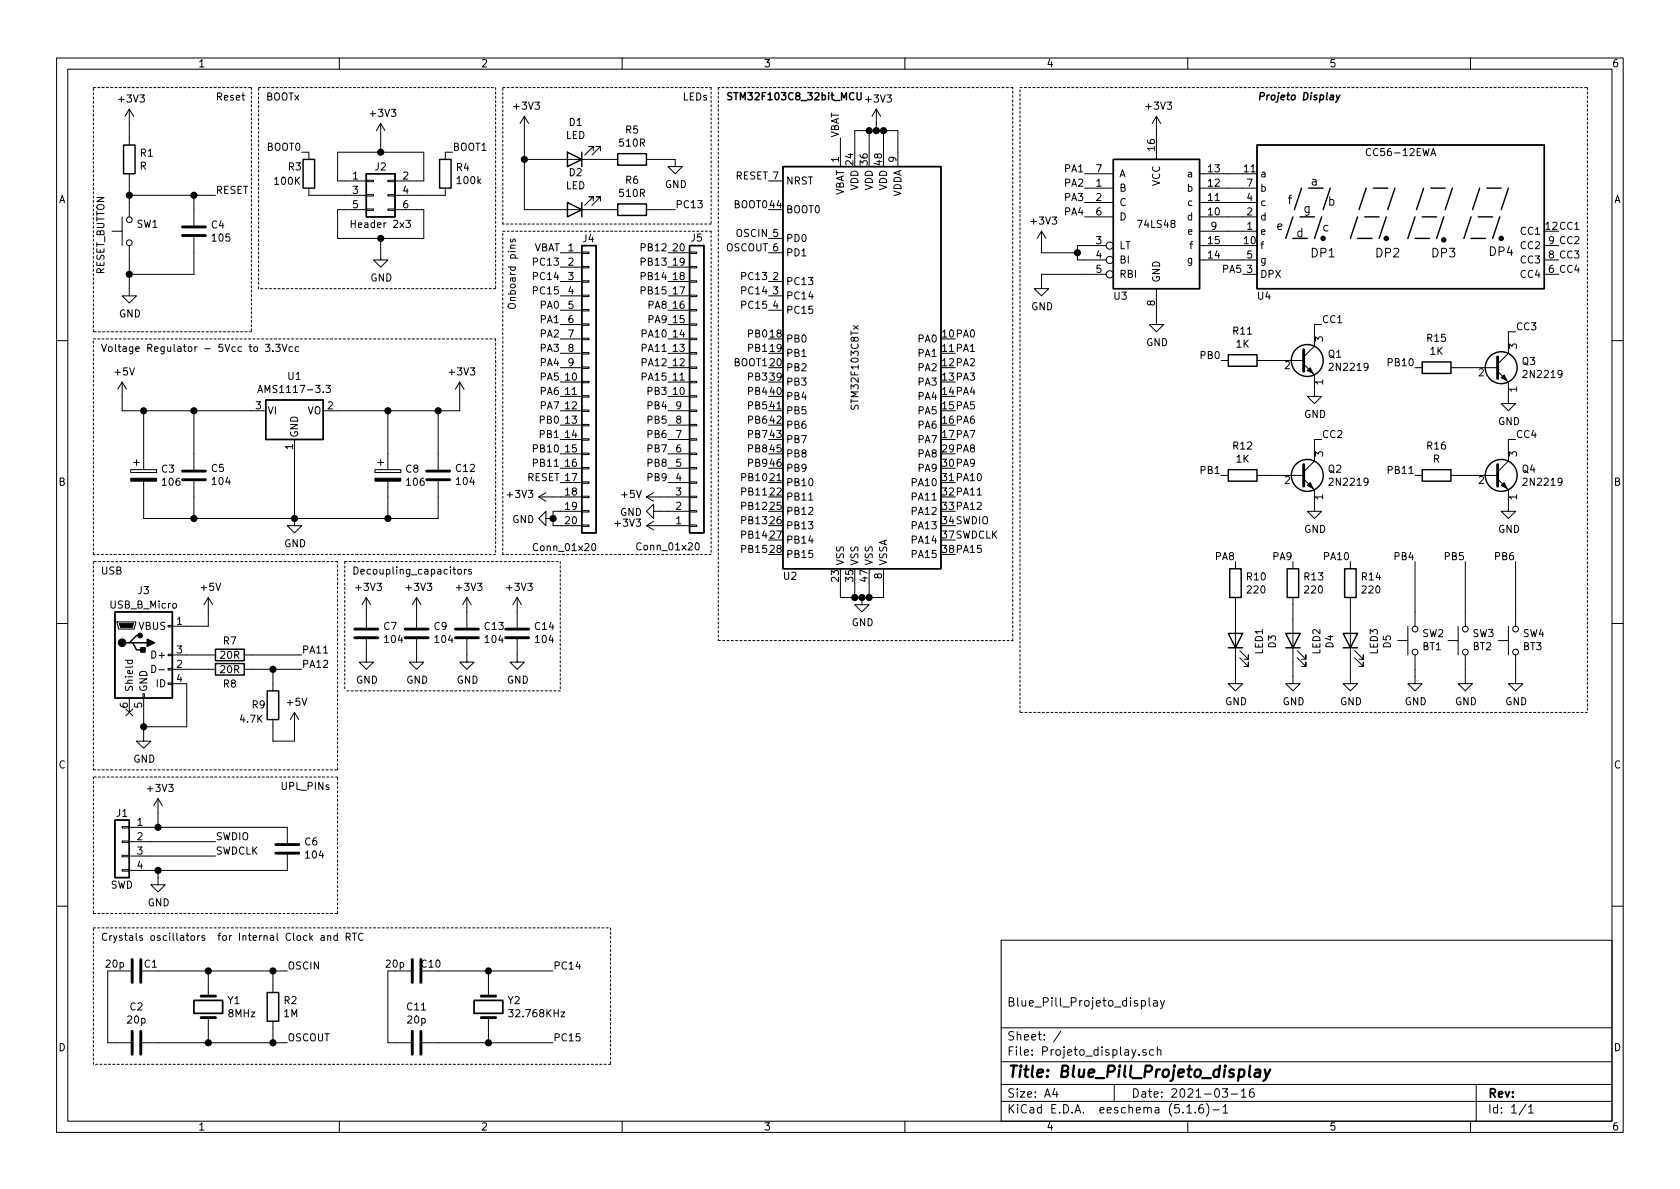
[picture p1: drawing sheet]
<svg xmlns="http://www.w3.org/2000/svg" width="297mm" height="210mm" viewBox="0 0 297 210" stroke-linecap="round" stroke-linejoin="round" font-family="sans-serif">
<g fill="none" stroke="#000" stroke-width=".18">
<path d="M10 10.3h277v189.9h-277zM12 12.2h273v186.1h-273zM22.9 19.3v6.3M22.9 19.3l-.8 1.3M22.9 19.3l.7 1.3M60 10.3v1.9M110 10.3v1.9M154.9 19.3l-.7 1.3M154.9 19.3v3.8M154.9 19.3l.8 1.3M160 10.3v1.9M210 10.3v1.9"/>
<path d="M260 10.3v1.9M21.6 38.3v5.1M22.9 30.7v7.6M22.9 34.5h15.2M34.3 34.5v5.4M53.3 26.9h1.3v1.3M54.6 33.3v1.2h10.2M64.8 37h1.2v.2h-1.2zM64.8 31.9h1.2v.2h-1.2zM64.8 34.4h1.2v.3h-1.2zM64.8 32h-5.1v-5.1h15.2v5.1h-5.1M64.8 37.1h-5.1v5.1h15.2v-5.1h-5.1"/>
<path d="M67.3 21.8l-.8 1.3M67.3 21.8v5.1M67.3 21.8l.8 1.3M68.6 37h1.2v.2h-1.2zM68.6 31.9h1.2v.2h-1.2zM68.6 34.4h1.2v.3h-1.2zM71.8 39h.8l-.5 .4 .4 .2 .1 .4-.3 .2-.5-.1M78.7 33.3v1.2h-8.9M80 26.9h-1.3v1.3M92.7 20.6v16.5h16.5M92.7 28.2h16.5M92.7 20.6l-.8 1.2"/>
<path d="M92.7 20.6l.8 1.2M104.9 35.6v-.8h-.8h.8l-1.5 1.5M104.9 26.7v-.8h-.8h.8l-1.5 1.5M106.2 35.6v-.8h-.8h.8l-1.6 1.5M106.2 26.7v-.8h-.8h.8l-1.6 1.5M114.3 28.2h5.1v1.3h1.2l-1.2 1.2-1.3-1.2h1.3M114.3 37.1h5.1M135.9 32h2.5M148.6 24.4v5.1M151.1 26.9v-3.8h7.6v6.4M153.7 23.1v3.8M156.2 23.1v3.8"/>
<path d="M191.8 33.3h5M191.8 38.3h5M191.8 35.8h5M191.8 30.7h5M204.5 20.6v7.6M204.5 20.6l-.8 1.2M204.5 20.6l.7 1.2M212.1 33.3h10.1M212.1 38.3h10.1M212.1 35.8h10.1M212.1 30.7h7.6M253 27.5l.4-1.2 .4 1.2"/>
<path d="M19.8 40.9h1.8M22.9 43.4v8.9h1.2l-1.2 1.3-1.3-1.3h1.3M34.3 41.9v6.6h-11.4M67.3 42.2v3.8h1.3l-1.3 1.2-1.3-1.2h1.3M90.3 42.3v.3l.1 .2 .2-.1 .2-.4h.3v.5M91.1 43.4h-.8v.3l.1 .2M99.1 49.8h3.8M99.1 52.3h3.8M99.1 54.9h3.8M99.1 44.7h3.8M99.1 59.9h3.8M99.1 57.4h3.8"/>
<path d="M99.1 47.2h3.8M102.9 59.8h1.2v.3h-1.2zM102.9 57.3h1.2v.2h-1.2zM102.9 54.7h1.2v.3h-1.2zM102.9 52.2h1.2v.2h-1.2zM102.9 49.7h1.2v.2h-1.2zM102.9 47.1h1.2v.3h-1.2zM102.9 44.6h1.2v.2h-1.2zM118.1 49.8h3.8M118.1 52.3h3.8M118.1 54.9h3.8M118.1 44.7h3.8"/>
<path d="M118.1 59.9h3.8M118.1 57.4h3.8M118.1 47.2h3.8M121.9 59.8h1.3v.3h-1.3zM121.9 57.3h1.3v.2h-1.3zM121.9 54.7h1.3v.3h-1.3zM121.9 52.2h1.3v.2h-1.3zM121.9 49.7h1.3v.2h-1.3zM121.9 47.1h1.3v.3h-1.3zM121.9 44.6h1.3v.2h-1.3zM135.9 49.8h2.5M135.9 52.3h2.5"/>
<path d="M135.9 54.9h2.5M135.9 42.2h2.5M135.9 44.7h2.5M184.1 40.9v3.8h6.4M184.1 40.9l-.7 1.3M184.1 40.9l.8 1.3M195.6 48.5h-11.5v2.5h1.3l-1.3 1.3-1.2-1.3h1.2M195.6 43.4h-5.1v2.6h5.1M204.5 51v6.4h1.2l-1.2 1.3-1.3-1.3h1.3M212.1 46h10.1M212.1 43.4h7.6M212.1 40.9h10.1"/>
<path d="M219.7 48.5h2.5M233.7 57.4h-1.3v3.8l-1.9 1.9M268 58.7h-1.3v3.8l-1.9 1.9M273 46h2.6M273 43.4h2.6M273 48.5h2.6M10 60.2h2M21.6 67.6l-.8 1.2M21.6 67.6v5h25.4M21.6 67.6l.8 1.2M25.4 72.6v10.5M34.3 72.6v10.5"/>
<path d="M45.6 69.4l.4-1.3 .4 1.3M45.7 69.1h.6M46.9 60.9h.8l-.4 .5 .4 .1v.4l-.2 .2-.6-.1M48.3 62v.1M48.7 60.9h.8l-.4 .5 .4 .1v.5l-.2 .1-.6-.1M49.9 60.9l.4 1.2 .4-1.2M51.7 61.4l-.3-.1-.3 .2 .1 .6h.5M52.1 77.7v15.3h1.2l-1.2 1.2-1.3-1.2h1.3M52.8 61.4l-.4-.1-.2 .2 .1 .6h.5M57.6 68.1h.8l-.4 .5 .3 .2 .1 .4-.2 .2-.6-.1M68.6 72.6v10.5M77.5 72.6v10.5"/>
<path d="M81.3 67.6l-.8 1.2M81.3 67.6v5h-24.2M81.3 67.6l.7 1.2M99.1 65h3.8M99.1 70.1h3.8M99.1 67.6h3.8M99.1 62.5h3.8M99.1 77.7h3.8M99.1 75.2h3.8M99.1 72.6h3.8M102.9 72.5h1.2v.3h-1.2zM102.9 75.1h1.2v.2h-1.2z"/>
<path d="M102.9 77.6h1.2v.2h-1.2zM102.9 70h1.2v.2h-1.2zM102.9 64.9h1.2v.2h-1.2zM102.9 62.4h1.2v.2h-1.2zM102.9 67.4h1.2v.3h-1.2zM118.1 65h3.8M118.1 70.1h3.8M118.1 67.6h3.8M118.1 62.5h3.8M118.1 77.7h3.8M118.1 75.2h3.8M118.1 72.6h3.8"/>
<path d="M121.9 64.9h1.3v.2h-1.3zM121.9 62.4h1.3v.2h-1.3zM121.9 67.4h1.3v.3h-1.3zM121.9 72.5h1.3v.3h-1.3zM121.9 75.1h1.3v.2h-1.3zM121.9 77.6h1.3v.2h-1.3zM121.9 70h1.3v.2h-1.3zM215.9 63.7h1.3M222.2 63.7h8.3M230.5 64.4l1.9 1.9v3.8h1.3l-1.3 1.3-1.3-1.3h1.3M233.7 77.7h-1.3v3.8l-1.9 1.9M250.2 65h1.3"/>
<path d="M256.5 65h8.3M264.8 65.7l1.9 1.9v3.8h1.3l-1.3 1.2-1.3-1.2h1.3M268 77.7h-1.3v3.8l-1.9 1.9M285 60.2h2M23.1 83.1h4.6v.5h-4.6zM23.6 81.8h1M24.1 81.3v1M25.4 85.1v6.6h52.1v-6.6M34.3 85.1v6.6M66.3 83.1h4.6v.5h-4.6zM66.8 81.8h1M67.3 81.3v1"/>
<path d="M68.6 85.1v6.6M95.2 87.9h7.7M95.2 87.9l1.3 .7M96.5 91.7v-1.3l-1.3 1.3 1.3 1.3v-1.3h1.3M96.5 87.1l-1.3 .8M99.1 85.3h3.8M99.1 82.8h3.8M99.1 80.3h3.8M102.9 80.1h1.2v.3h-1.2zM102.9 82.7h1.2v.2h-1.2zM102.9 85.2h1.2v.3h-1.2zM102.9 87.8h1.2v.2h-1.2z"/>
<path d="M102.9 90.3h1.2v.2h-1.2zM102.9 92.8h1.2v.3h-1.2zM102.9 90.4h-5.1v2.6h5.1M104.7 96.2l.2-.1a.69 .69 0 0 1 .5 .6 .69 .69 0 0 1-.5 .7l-.2-.3-.1-.2zM114.3 93h7.6M114.3 87.9h7.6M114.3 87.9l1.3 .7M114.3 93l1.3 .7M115.6 90.4v-1.3l-1.3 1.3 1.3 1.3v-1.3h6.3M115.6 87.1l-1.3 .8M115.6 92.2l-1.3 .8M118.1 85.3h3.8"/>
<path d="M118.1 82.8h3.8M118.1 80.3h3.8M121.9 80.1h1.3v.3h-1.3zM121.9 82.7h1.3v.2h-1.3zM121.9 85.2h1.3v.3h-1.3zM121.9 87.8h1.3v.2h-1.3zM121.9 90.3h1.3v.2h-1.3zM121.9 92.8h1.3v.3h-1.3zM123 96.1l.2-.1a.69 .69 0 0 1 .4 .6 .69 .69 0 0 1-.4 .7l-.2-.3-.1-.2zM143 88.4h.7M172.8 87.5h.7M215.9 84.1h1.3"/>
<path d="M218.4 99.3v1.3M222.2 84.1h8.3M228.6 99.3v1.3M230.5 84.7l1.9 1.9v3.8h1.3l-1.3 1.3-1.3-1.3h1.3M238.8 99.3v1.3M250.2 99.3v11.4M250.2 84.1h1.3M256.5 84.1h8.3M259.1 99.3v11.4M264.8 84.7l1.9 1.9v3.8h1.3l-1.3 1.3-1.3-1.3h1.3M268 99.3v11.4M10 110.3h2"/>
<path d="M20.7 110h3.3v.2l-.3 1h-2.7zM22.1 116.8h1.3M22.6 116.8v.3l.2 .3 .6-.1v-.5M26.8 117.6a.64 .64 0 0 1 .8 .7 .64 .64 0 0 1-.8 .6zM28.1 118.4h1M29.7 118.2h.8v.3h-.8zM29.7 115.7h.8v.2h-.8zM29.7 110.6h.8v.3h-.8zM30.5 115.8h7.6M30.5 118.4h7.6M36.8 105.7l-.7 1.2M36.8 105.7v5h-6.3"/>
<path d="M36.8 105.7l.8 1.2M43.2 115.8h10.1M43.2 118.4h10.1M48.3 118.4v3.8M57.2 115.5h.7M64.8 113v4.1h1.2l-1.2 1.3-1.3-1.3h1.3M64.8 105.7l-.8 1.2M64.8 105.7v5.3M64.8 105.7l.7 1.2M73.7 113v4.1h1.2l-1.2 1.3-1.3-1.3h1.3M73.7 105.7l-.8 1.2M73.7 105.7v5.3"/>
<path d="M73.7 105.7l.7 1.2M81 100.8l.2-.1 .3 .1 .1 .5-.1 .2h-.3l-.2-.1zM82.1 100.7v.8M82.5 100.7l-.4 .2M82.5 113v4.1h1.3l-1.3 1.3-1.2-1.3h1.2M82.5 105.7l-.7 1.2M82.5 105.7v5.3M82.5 105.7l.8 1.2M83.3 100.7h-.3l-.1 .2v.1l.4 .2v.3h-.4M91.4 113v4.1h1.3l-1.3 1.3-1.2-1.3h1.2M91.4 105.7l-.7 1.2M91.4 105.7v5.3"/>
<path d="M91.4 105.7l.8 1.2M151.1 103.1v2.6M152.4 105.7v1.2h1.3l-1.3 1.3-1.3-1.3h1.3M153.7 103.1v2.6M156.2 100.6v5.1h-7.6v-2.6M218.4 105.7v15.2h1.3l-1.3 1.3-1.2-1.3h1.2M219.2 116.3l1.5 1.6v-.8v.8h-.7M219.2 115.1l1.5 1.5v-.8v.8h-.7M228.6 105.7v15.2h1.3l-1.3 1.3-1.3-1.3h1.3M229.4 116.3l1.5 1.6v-.8v.8h-.8M229.4 115.1l1.5 1.5v-.8v.8h-.8M238.8 105.7v15.2h1.2l-1.2 1.3-1.3-1.3h1.3"/>
<path d="M239.5 116.3l1.5 1.6v-.8v.8h-.7M239.5 115.1l1.5 1.5v-.8v.8h-.7M247.1 113.3h1.8M248.9 110.7v5.1M250.2 115.8v5.1h1.3l-1.3 1.3-1.3-1.3h1.3M256 113.3h1.8M257.8 110.7v5.1M259.1 115.8v5.1h1.2l-1.2 1.3-1.3-1.3h1.3M264.9 113.3h1.8M266.7 110.7v5.1M268 115.8v5.1h1.2l-1.2 1.3-1.3-1.3h1.3M285 110.3h2"/>
<path d="M22.3 125.4l1.2 1.2M22.9 123.4v2.6M23.5 125.4l-1.2 1.2M25.3 122.7h.2v.7h-.2zM25.4 123.4v7.7h1.3l-1.3 1.2-1.3-1.2h1.3M29.7 120.8h.8v.2h-.8zM30.5 120.9h2.5v7.6h-7.6M52.1 126v5.1h-3.8v-3.9M52.1 126l-.8 1.2M52.1 126l.7 1.2M21.6 153.8h1.3v.2h-1.3zM21.6 151.3h1.3v.2h-1.3z"/>
<path d="M21.6 146.2h1.3v.2h-1.3zM21.6 148.7h1.3v.3h-1.3zM22.9 146.3h27.9v2.8M22.9 148.8h15.2M22.9 151.4h15.2M27.9 153.9v2.6h1.3l-1.3 1.2-1.2-1.2h1.2M27.9 141.2l-.7 1.3M27.9 141.2v5.1M27.9 141.2l.8 1.3M50.8 151.1v2.8h-27.9M10 160.2h2M19 171.7v12.7h4.1"/>
<path d="M20.3 171.7h2.8M27.9 171.7h22.9M36.8 171.7v4.4M36.8 180v4.4M48.3 171.7v3.8M54.9 165.8l.4 .5M55.3 165.4l-.5 .5M56.8 165.5h.5v.8M57.3 165.8h-.4l-.2 .2 .1 .2h.5M57.9 165.6l.2-.2 .3 .1 .1 .8M57.9 165.4v.9M59.6 165.5l-.3-.1-.3 .3 .2 .5h.4"/>
<path d="M59.6 165v1.3M61.2 165.7l.7-.1v-.5l-.2-.1h-.5v1.3M61.5 165.7l.4 .6M62.3 165h.7M62.7 165v1.3M64.2 165.1a.6 .6 0 0 0-.9 .5 .6 .6 0 0 0 .6 .7l.3-.1M68.6 171.7v12.7h4M69.8 171.7h2.8M77.5 171.7h20.3M86.4 171.7v4.4M86.4 180v4.4M99.2 179h.6l-.6 .8h.6"/>
<path d="M177 166.3h108v32h-108zM201.8 177l.5-.1 .2 .3-.1 .6h-.6M203.2 176.4v1.3l.2 .2M204 177h.5l.1 .9M204.6 177.3l-.5 .1-.2 .2 .1 .2 .1 .1 .5-.1M205.2 176.9l.3 1M205.9 176.9l-.5 1.4-.2 .1M285 160.2h2M25.1 184.4h25.7M48.3 180.6v3.8M60 198.3v1.9M74.7 184.4h23.1"/>
<path d="M110 198.3v1.9M160 198.3v1.9M177 194.8h108M177 191.8h108M177 187.8h108M177 181.8h108M186.5 192.5l-.4 1h1M186.8 193v1M187.6 182.3l-1.3 2M197 191.8v3M201.4 186.5v.1M202.6 185.7l-.3-.1-.2 .2v.2l.5 .2v.3h-.5"/>
<path d="M204 185.7l-.4-.1-.3 .3v.6l.3 .1 .4-.1M204.6 185.7l.2-.1 .4 .1 .1 .9M204.6 185.1v1.5M209.8 195.8l.5-.5v1.5M209.8 196.8h.9M210 198.3v1.9M211.3 196.7v.1M212.7 195.3a.59 .59 0 0 0-.7 .7v.7l.2 .1 .6-.1v-.5l-.1-.2-.5-.1-.2 .3M213.3 195.1a1.71 1.71 0 0 1 0 2.3M214.5 196.3h1.1M216.1 192.5h.9l-.4 .6 .4 .1v.7l-.2 .1-.7-.1M216.3 195.8l.4-.5v1.5"/>
<path d="M216.3 196.8h.8M217.7 193.5h1.1M219.5 193l.4-.5v1.5M219.5 194h.8M221.6 192.5a.59 .59 0 0 0-.7 .7l.1 .7 .2 .1 .5-.1 .1-.5-.2-.2-.4-.1-.3 .3M260 198.3v1.9M261 191.8v6.5M269.8 195.2l-1.2 2M270.3 195.8l.4-.5v1.5M270.3 196.8h.8"/>
<circle cx="22.9" cy="38.9" r=".51"/>
<circle cx="22.9" cy="42.9" r=".51"/>
<circle cx="196.2" cy="43.4" r=".63"/>
<circle cx="196.2" cy="48.5" r=".63"/>
<circle cx="196.2" cy="46" r=".63"/>
<circle cx="250.2" cy="115.3" r=".51"/>
<circle cx="250.2" cy="111.2" r=".51"/>
<circle cx="259.1" cy="111.2" r=".51"/>
<circle cx="259.1" cy="115.3" r=".51"/>
<circle cx="268" cy="111.2" r=".51"/>
<circle cx="268" cy="115.3" r=".51"/>
</g>
<path d="M221 188.4l-.2 1.8 .3 .2M222 189.2h.8l-.1 1.2M222.8 189.6l-.7 .1a.4 .4 0 0 0-.3 .3 .4 .4 0 0 0 .2 .4l.7-.1M223.6 189.1l.4 1.3M224.6 189.1l-.9 1.8-.3 .2" fill="none" stroke="#000" stroke-width=".41"/>
<g fill="none" stroke="#000" stroke-width=".25">
<path d="M151 16.5a.6 .6 0 0 0-.8 .4 .6 .6 0 0 0 .5 .7l.3-.1M151.5 16.4v1l.3 .2h.2l.2-.2v-1M236.3 16.8l.2 .8M236.9 16.8l-.6 1.2-.2 .1M21.8 25.6h2.1v5.1h-2.1zM53.6 28.2h2v5.1h-2zM64.8 30.7h5v7.6h-5zM77.7 28.2h2.1v5.1h-2.1zM100.3 35.8l2.6 1.3-2.6 1.2zM100.3 26.9l2.6 1.3-2.6 1.3zM102.9 26.9v2.6M102.9 35.8v2.5"/>
<path d="M109.2 27.2h5.1v2h-5.1zM109.2 36.1h5.1v2h-5.1zM138.4 29.5h28v71.1h-28zM196.8 28.2h15.3v22.8h-15.3zM222.2 25.6h50.8v25.4h-50.8zM228.6 38.3l-1.3 3.9M229.9 38.3h2.5M230.1 33.3l-1.2 3.8M231.4 33.3h2.5M233.7 38.3l-1.3 3.9M235.2 33.3l-1.3 3.8M240 38.3l-1.2 3.9"/>
<path d="M241.3 38.3h2.5M241.6 33.3l-1.3 3.8M242.8 33.3h2.6M245.1 38.3l-1.3 3.9M246.6 33.3l-1.2 3.8M250.2 38.3l-1.3 3.9M251.5 38.3h2.5M251.7 33.3l-1.3 3.8M253 33.3h2.5M255.3 38.3l-1.3 3.9M256.8 33.3l-1.3 3.8M260.1 38.3l-1.3 3.9"/>
<path d="M261.4 38.3h2.5M261.6 33.3l-1.3 3.8M262.9 33.3h2.5M265.2 38.3l-1.3 3.9M266.7 33.3l-1.3 3.8M102.9 43.4h2.5v50.8h-2.5zM121.9 43.4h2.6v50.8h-2.6zM228.6 42.2h2.5M240 42.2h2.6M250.2 42.2h2.5M260.1 42.2h2.5M47 70.7h10.1v7h-10.1z"/>
<path d="M217.2 62.7h5v2.1h-5zM251.5 64h5v2h-5zM217.2 83.1h5v2h-5zM251.5 83.1h5v2h-5zM20.3 108.2h10.2v15.2h-10.2zM22.9 113.7h.6l.6 1.2h1.3M23.5 113.7h2.5M24.8 112.4h-.7l-1.2 1.3h-.7M38.1 114.8h5.1v2h-5.1zM38.1 117.3h5.1v2.1h-5.1zM217.2 112h2.5l-1.3 2.5zM217.2 114.5h2.5"/>
<path d="M217.4 100.6h2.1v5.1h-2.1zM227.3 112h2.6l-1.3 2.5zM227.3 114.5h2.6M227.6 100.6h2v5.1h-2zM237.5 112h2.5l-1.2 2.5zM237.5 114.5h2.5M237.7 100.6h2.1v5.1h-2.1zM47.2 122.2h2.1v5h-2.1zM20.3 145h2.6v10.2h-2.6zM47.2 175.5h2.1v5.1h-2.1z"/>
<circle cx="231.1" cy="63.7" r="2.82"/>
<circle cx="265.4" cy="65" r="2.82"/>
<circle cx="231.1" cy="84.1" r="2.82"/>
<circle cx="265.4" cy="84.1" r="2.82"/>
</g>
<g fill="#000" stroke="#000" stroke-width=".25">
<path d="M24.9 114.5h.8v.8h-.8zM26 113l1.3 .7-1.3 .6z"/>
<circle cx="22.9" cy="34.5" r=".51"/>
<circle cx="34.3" cy="34.5" r=".51"/>
<circle cx="67.3" cy="26.9" r=".51"/>
<circle cx="92.7" cy="28.2" r=".51"/>
<circle cx="153.7" cy="23.1" r=".51"/>
<circle cx="154.9" cy="23.1" r=".51"/>
<circle cx="156.2" cy="23.1" r=".51"/>
<circle cx="22.9" cy="48.5" r=".51"/>
<circle cx="67.3" cy="42.2" r=".51"/>
<circle cx="190.5" cy="44.7" r=".51"/>
<circle cx="233.9" cy="42.2" r=".36"/>
<circle cx="245.1" cy="42.2" r=".36"/>
<circle cx="255.3" cy="42.4" r=".36"/>
<circle cx="265.4" cy="42.2" r=".36"/>
<circle cx="25.4" cy="72.6" r=".51"/>
<circle cx="34.3" cy="72.6" r=".51"/>
<circle cx="68.6" cy="72.6" r=".51"/>
<circle cx="77.5" cy="72.6" r=".51"/>
<circle cx="34.3" cy="91.7" r=".51"/>
<circle cx="52.1" cy="91.7" r=".51"/>
<circle cx="68.6" cy="91.7" r=".51"/>
<circle cx="97.8" cy="91.7" r=".51"/>
<circle cx="21.6" cy="113.7" r=".63"/>
<circle cx="24.8" cy="112.4" r=".38"/>
<circle cx="48.3" cy="118.4" r=".51"/>
<circle cx="151.1" cy="105.7" r=".51"/>
<circle cx="152.4" cy="105.7" r=".51"/>
<circle cx="153.7" cy="105.7" r=".51"/>
<circle cx="25.4" cy="128.5" r=".51"/>
<circle cx="27.9" cy="146.3" r=".51"/>
<circle cx="27.9" cy="153.9" r=".51"/>
<circle cx="36.8" cy="171.7" r=".51"/>
<circle cx="48.3" cy="171.7" r=".51"/>
<circle cx="86.4" cy="171.7" r=".51"/>
<circle cx="36.8" cy="184.4" r=".51"/>
<circle cx="48.3" cy="184.4" r=".51"/>
<circle cx="86.4" cy="184.4" r=".51"/>
</g>
<path d="M231.1 65.5l.5-.5 .6 1zM265.4 66.8l.5-.5 .5 1zM23.1 84.6h4.6v.5h-4.6zM66.3 84.6h4.6v.5h-4.6zM231.1 85.8l.5-.5 .6 1.1zM265.4 85.8l.5-.5 .5 1.1zM21.1 110.2h2.5l-.2 .8h-2.1z" fill="#000" stroke="#000" stroke-width=".18"/>
<g fill="none" stroke="#000" stroke-width=".51">
<path d="M32.3 41.7h4M32.3 40.1h4M230.5 61.8v3.9M264.8 63.1v3.8M32.3 83.3h4M32.3 84.8h4M75.4 83.3h4.1M75.4 84.8h4.1M230.5 82.2v3.8M264.8 82.2v3.8M62.7 111.2h4.1M62.7 112.8h4.1"/>
<path d="M71.6 111.2h4.1M71.6 112.8h4.1M80.5 111.2h4.1M80.5 112.8h4.1M89.4 111.2h4.1M89.4 112.8h4.1M48.8 149.3h4M48.8 150.9h4M23.4 169.7v4M24.9 169.7v4M35.6 176.1h2.5M35.6 180h2.5"/>
<path d="M72.9 169.7v4M74.4 169.7v4M85.1 176.1h2.5M85.1 180h2.5M23.4 182.4v4M24.9 182.4v4M72.9 182.4v4M74.4 182.4v4"/>
</g>
<path d="M34.3 176.9h5.1v2.3h-5.1zM83.8 176.9h5.1v2.3h-5.1z" fill="none" stroke="#000" stroke-width=".3"/>
<g fill="none" stroke="#000" stroke-width=".18" stroke-dasharray=".4 .4">
<path d="M16.5 15.5h27.9M44.4 15.5v43.2M45.7 15.5h41.9M87.6 15.5v35.5M88.9 15.5h36.8M125.7 15.5v24.1M127 15.5v97.8M179.1 15.5h-52.1M180.3 15.5h100.4M280.7 15.5v110.5M88.9 39.6v-24.1M125.7 39.6h-36.8"/>
<path d="M16.5 58.7v-43.2M16.5 59.9h71.1M44.4 58.7h-27.9M45.7 51v-35.5M87.6 59.9v38.1M87.6 51h-41.9M88.9 40.9h36.8M125.7 40.9v57.1M16.5 98v-38.1M16.5 99.3v36.8M59.7 99.3h-43.2M61 99.3h38.1"/>
<path d="M61 99.3v22.9M87.6 98h-71.1M88.9 98v-57.1M99.1 99.3v22.9M125.7 98h-36.8M127 113.3h52.1M179.1 113.3v-97.8M16.5 137.4v24.1M16.5 136.1h43.2M59.7 136.1v-36.8M59.7 137.4h-43.2M99.1 122.2h-38.1"/>
<path d="M180.3 126v-110.5M280.7 126h-100.4M16.5 161.5h43.2M16.5 164.1h91.4M59.7 161.5v-24.1M107.9 164.1v24.1M16.5 188.2v-24.1M107.9 188.2h-91.4"/>
</g>
<text font-size="2.8" x="178" y="190.5">Title: Blue_Pill_Projeto_display</text>
<g font-size="2.1">
<text x="231.8" y="32.8">a</text>
<text x="225.7" y="40.7">e</text>
<text x="227.7" y="36.1">f</text>
<text x="229.2" y="42">d</text>
<text x="230.5" y="37.6">g</text>
<text x="233.9" y="40.9">c</text>
<text x="234.8" y="36.4">b</text>
<text x="231.9" y="45.5">DP1</text>
<text x="243.3" y="45.5">DP2</text>
<text x="253.2" y="45.5">DP3</text>
<text x="263.4" y="45.3">DP4</text>
<text x="178" y="178">Blue_Pill_Projeto_display</text>
<text x="178" y="184">Sheet: /</text>
<text x="178" y="186.7">File: Projeto_display.sch</text>
<text x="178" y="196.9">KiCad E.D.A. eeschema (5.1.6)-1</text>
<text x="178" y="194.1">Size: A4</text>
<text x="200" y="194.1">Date: 2021-03-16</text>
<text x="263" y="194.1">Rev:</text>
<text x="263" y="196.9">Id: 1/1</text>
</g>
<g font-size="1.8">
<text x="35" y="11.9">1</text>
<text x="85" y="11.9">2</text>
<text x="135" y="11.9">3</text>
<text x="185" y="11.9">4</text>
<text x="235" y="11.9">5</text>
<text x="285" y="11.9">6</text>
<text x="38.1" y="17.8">Reset</text>
<text x="47" y="17.8">BOOTx</text>
<text x="120.6" y="17.8">LEDs</text>
<text x="128.3" y="17.7">STM32F103C8_32bit_MCU</text>
<text x="222.2" y="17.7">Projeto Display</text>
<text x="21.2" y="18.1">+3V3</text>
<text x="65.6" y="20.7">+3V3</text>
<text x="91" y="19.4">+3V3</text>
<text x="100.7" y="22.3">D1</text>
<text x="110.6" y="23.6">R5</text>
<text x="153.2" y="18.1">+3V3</text>
<text x="202.8" y="19.4">+3V3</text>
<text x="24.8" y="27.7">R1</text>
<text x="47.2" y="26.7">BOOT0</text>
<text x="80" y="26.7">BOOT1</text>
<text x="100" y="24.6">LED</text>
<text x="109.7" y="25.9">510R</text>
<text x="148.3" y="28.7" transform="rotate(-90 148.3 28.7)">1</text>
<text x="148.3" y="24.4" transform="rotate(-90 148.3 24.4)">VBAT</text>
<text x="150.9" y="29.2" transform="rotate(-90 150.9 29.2)">24</text>
<text x="153.4" y="29.2" transform="rotate(-90 153.4 29.2)">36</text>
<text x="156" y="29.2" transform="rotate(-90 156 29.2)">48</text>
<text x="158.5" y="28.7" transform="rotate(-90 158.5 28.7)">9</text>
<text x="204.2" y="26.6" transform="rotate(-90 204.2 26.6)">16</text>
<text x="242.1" y="27.6">CC56-12EWA</text>
<text x="10.4" y="35.9">A</text>
<text x="24.7" y="30">R</text>
<text x="38.1" y="34.3">RESET</text>
<text x="48.7" y="32.7">100K</text>
<text x="51" y="30.1">R3</text>
<text x="62.4" y="31.7">1</text>
<text x="62.4" y="34.3">3</text>
<text x="66.3" y="30.1">J2</text>
<text x="71.3" y="31.7">2</text>
<text x="71.3" y="34.3">4</text>
<text x="80.7" y="30.2">R4</text>
<text x="80.9" y="32.6">100k</text>
<text x="100" y="33.5">LED</text>
<text x="100.7" y="31.2">D2</text>
<text x="109.7" y="34.8">510R</text>
<text x="110.6" y="32.5">R6</text>
<text x="117.6" y="33.3">GND</text>
<text x="130" y="31.7">RESET 7</text>
<text x="138.9" y="32.6">NRST</text>
<text x="149.2" y="34.8" transform="rotate(-90 149.2 34.8)">VBAT</text>
<text x="151.8" y="33.7" transform="rotate(-90 151.8 33.7)">VDD</text>
<text x="154.3" y="33.7" transform="rotate(-90 154.3 33.7)">VDD</text>
<text x="156.8" y="33.7" transform="rotate(-90 156.8 33.7)">VDD</text>
<text x="159.4" y="35" transform="rotate(-90 159.4 35)">VDDA</text>
<text x="188.3" y="35.6">PA3</text>
<text x="188.3" y="30.5">PA1</text>
<text x="188.3" y="33">PA2</text>
<text x="193.8" y="33">1</text>
<text x="193.8" y="35.6">2</text>
<text x="193.8" y="30.5">7</text>
<text x="197.9" y="33.9">B</text>
<text x="197.9" y="31.4">A</text>
<text x="205.1" y="32.9" transform="rotate(-90 205.1 32.9)">VCC</text>
<text x="210" y="33.9">b</text>
<text x="210.1" y="31.4">a</text>
<text x="213.7" y="35.6">11</text>
<text x="213.7" y="33">12</text>
<text x="213.7" y="30.5">13</text>
<text x="220" y="30.5">11</text>
<text x="220.5" y="35.6">4</text>
<text x="220.5" y="33">7</text>
<text x="222.8" y="31.4">a</text>
<text x="222.8" y="33.9">b</text>
<text x="285.4" y="35.9">A</text>
<text x="24.2" y="40.3">SW1</text>
<text x="37.4" y="40.4">C4</text>
<text x="62.4" y="36.8">5</text>
<text x="62.6" y="40.3">Header 2x3</text>
<text x="71.3" y="36.8">6</text>
<text x="119.4" y="36.8">PC13</text>
<text x="129.8" y="36.8">BOOT0</text>
<text x="130.3" y="41.9">OSCIN 5</text>
<text x="136.2" y="36.8">44</text>
<text x="138.9" y="37.7">BOOT0</text>
<text x="182.4" y="39.7">+3V3</text>
<text x="188.3" y="38.1">PA4</text>
<text x="193.8" y="38.1">6</text>
<text x="197.9" y="36.4">C</text>
<text x="197.9" y="39">D</text>
<text x="201.4" y="40.3">74LS48</text>
<text x="210" y="39">d</text>
<text x="210.1" y="36.4">c</text>
<text x="210.1" y="41.5">e</text>
<text x="213.7" y="38.1">10</text>
<text x="214.1" y="40.6">9</text>
<text x="220.5" y="40.6">1</text>
<text x="220.5" y="38.1">2</text>
<text x="222.8" y="41.5">e</text>
<text x="222.8" y="39">d</text>
<text x="222.8" y="36.4">c</text>
<text x="269" y="41.5">CC1</text>
<text x="273.4" y="40.6">12CC1</text>
<text x="37.6" y="42.7">105</text>
<text x="94.2" y="44.4">VBAT</text>
<text x="94.6" y="47">PC13</text>
<text x="100.5" y="44.4">1</text>
<text x="100.5" y="47">2</text>
<text x="103.1" y="42.8">J4</text>
<text x="113.7" y="44.4">PB12</text>
<text x="113.7" y="47">PB13</text>
<text x="119" y="47">19</text>
<text x="119" y="44.4">20</text>
<text x="122.2" y="42.7">J5</text>
<text x="128.3" y="44.4">OSCOUT 6</text>
<text x="138.9" y="42.8">PD0</text>
<text x="138.9" y="45.3">PD1</text>
<text x="193.8" y="43.2">3</text>
<text x="193.8" y="45.7">4</text>
<text x="197.9" y="44.1">LT</text>
<text x="197.9" y="46.6">BI</text>
<text x="210" y="46.6">g</text>
<text x="210.5" y="44.1">f</text>
<text x="213.7" y="45.7">14</text>
<text x="213.7" y="43.2">15</text>
<text x="220" y="43.2">10</text>
<text x="220.5" y="45.7">5</text>
<text x="222.8" y="44.1">f</text>
<text x="222.8" y="46.6">g</text>
<text x="269" y="46.6">CC3</text>
<text x="269" y="44.1">CC2</text>
<text x="273.8" y="45.7">8 CC3</text>
<text x="273.8" y="43.2">9 CC2</text>
<text x="18.5" y="48.7" transform="rotate(-90 18.5 48.7)">RESET_BUTTON</text>
<text x="65.5" y="49.8">GND</text>
<text x="94.6" y="52.1">PC15</text>
<text x="94.6" y="49.5">PC14</text>
<text x="100.5" y="49.5">3</text>
<text x="100.5" y="52.1">4</text>
<text x="113.7" y="49.5">PB14</text>
<text x="113.7" y="52.1">PB15</text>
<text x="119" y="52.1">17</text>
<text x="119" y="49.5">18</text>
<text x="131.5" y="49.5">PC13</text>
<text x="131.5" y="52.1">PC14</text>
<text x="136.7" y="49.5">2</text>
<text x="136.7" y="52.1">3</text>
<text x="138.9" y="50.4">PC13</text>
<text x="138.9" y="53">PC14</text>
<text x="193.8" y="48.3">5</text>
<text x="197" y="53">U3</text>
<text x="197.9" y="49.1">RBI</text>
<text x="205.1" y="50" transform="rotate(-90 205.1 50)">GND</text>
<text x="216.3" y="48.3">PA5</text>
<text x="220.5" y="48.3">3</text>
<text x="222.4" y="53">U4</text>
<text x="222.8" y="49.1">DPX</text>
<text x="269" y="49.1">CC4</text>
<text x="273.8" y="48.3">6 CC4</text>
<text x="21" y="56.1">GND</text>
<text x="91.2" y="54.9" transform="rotate(-90 91.2 54.9)">Onboard pins</text>
<text x="95.6" y="59.7">PA2</text>
<text x="95.6" y="54.6">PA0</text>
<text x="95.6" y="57.1">PA1</text>
<text x="100.5" y="54.6">5</text>
<text x="100.5" y="57.1">6</text>
<text x="100.5" y="59.7">7</text>
<text x="113.7" y="59.7">PA10</text>
<text x="114.7" y="54.6">PA8</text>
<text x="114.7" y="57.1">PA9</text>
<text x="119" y="59.7">14</text>
<text x="119" y="57.1">15</text>
<text x="119" y="54.6">16</text>
<text x="131.5" y="54.6">PC15</text>
<text x="132.5" y="59.7">PB0</text>
<text x="136.2" y="59.7">18</text>
<text x="136.7" y="54.6">4</text>
<text x="138.9" y="55.5">PC15</text>
<text x="166.7" y="59.7">10PA0</text>
<text x="182.3" y="54.9">GND</text>
<text x="204.2" y="54.1" transform="rotate(-90 204.2 54.1)">8</text>
<text x="218.1" y="59.2">R11</text>
<text x="233.7" y="57.1">CC1</text>
<text x="268" y="58.4">CC3</text>
<text x="17.8" y="62.2">Voltage Regulator - 5Vcc to 3.3Vcc</text>
<text x="95.6" y="62.2">PA3</text>
<text x="95.6" y="64.8">PA4</text>
<text x="100.5" y="62.2">8</text>
<text x="100.5" y="64.8">9</text>
<text x="113.7" y="64.8">PA12</text>
<text x="113.7" y="62.2">PA11</text>
<text x="119" y="64.8">12</text>
<text x="119" y="62.2">13</text>
<text x="129.8" y="64.8">BOOT1</text>
<text x="132.5" y="62.2">PB1</text>
<text x="136.2" y="62.2">19</text>
<text x="136.2" y="64.8">20</text>
<text x="138.9" y="60.6">PB0</text>
<text x="138.9" y="63.1">PB1</text>
<text x="138.9" y="65.7">PB2</text>
<text x="162.4" y="60.6">PA0</text>
<text x="162.4" y="63.1">PA1</text>
<text x="162.4" y="65.7">PA2</text>
<text x="166.7" y="62.2">11PA1</text>
<text x="166.7" y="64.8">12PA2</text>
<text x="202.6" y="61.2">GND</text>
<text x="212.5" y="63.5">PB0</text>
<text x="218.6" y="61.5">1K</text>
<text x="227.2" y="65.3">2</text>
<text x="233.9" y="60.4" transform="rotate(-90 233.9 60.4)">3</text>
<text x="234.9" y="63.3">Q1</text>
<text x="235.4" y="65.6">2N2219</text>
<text x="245.8" y="64.8">PB10</text>
<text x="252.4" y="60.4">R15</text>
<text x="252.9" y="62.8">1K</text>
<text x="268.2" y="61.7" transform="rotate(-90 268.2 61.7)">3</text>
<text x="269.2" y="64.5">Q3</text>
<text x="20.4" y="66.4">+5V</text>
<text x="46.6" y="69.5">AMS1117-3.3</text>
<text x="51" y="67.2">U1</text>
<text x="79.6" y="66.4">+3V3</text>
<text x="95.6" y="67.3">PA5</text>
<text x="95.6" y="69.8">PA6</text>
<text x="100" y="67.3">10</text>
<text x="100" y="69.8">11</text>
<text x="113.7" y="67.3">PA15</text>
<text x="114.7" y="69.8">PB3</text>
<text x="119" y="69.8">10</text>
<text x="119" y="67.3">11</text>
<text x="132.5" y="67.3">PB3</text>
<text x="132.5" y="69.8">PB4</text>
<text x="136.2" y="67.3">39</text>
<text x="136.2" y="69.8">40</text>
<text x="138.9" y="68.2">PB3</text>
<text x="138.9" y="70.7">PB4</text>
<text x="162.4" y="68.2">PA3</text>
<text x="162.4" y="70.7">PA4</text>
<text x="166.7" y="67.3">13PA3</text>
<text x="166.7" y="69.8">14PA4</text>
<text x="233.9" y="68" transform="rotate(-90 233.9 68)">1</text>
<text x="261.4" y="66.5">2</text>
<text x="268.2" y="69.3" transform="rotate(-90 268.2 69.3)">1</text>
<text x="269.6" y="66.8">2N2219</text>
<text x="45.2" y="72.4">3</text>
<text x="47.2" y="73.3">VI</text>
<text x="52.7" y="77.5" transform="rotate(-90 52.7 77.5)">GND</text>
<text x="54.3" y="73.3">VO</text>
<text x="57.9" y="72.4">2</text>
<text x="95.6" y="72.4">PA7</text>
<text x="95.6" y="74.9">PB0</text>
<text x="95.6" y="77.5">PB1</text>
<text x="100" y="72.4">12</text>
<text x="100" y="74.9">13</text>
<text x="100" y="77.5">14</text>
<text x="114.7" y="77.5">PB6</text>
<text x="114.7" y="74.9">PB5</text>
<text x="114.7" y="72.4">PB4</text>
<text x="119.5" y="77.5">7</text>
<text x="119.5" y="74.9">8</text>
<text x="119.5" y="72.4">9</text>
<text x="132.5" y="72.4">PB5</text>
<text x="132.5" y="74.9">PB6</text>
<text x="132.5" y="77.5">PB7</text>
<text x="136.2" y="72.4">41</text>
<text x="136.2" y="74.9">42</text>
<text x="136.2" y="77.5">43</text>
<text x="138.9" y="73.3">PB5</text>
<text x="138.9" y="75.8">PB6</text>
<text x="151.8" y="72" transform="rotate(-90 151.8 72)">STM32F103C8Tx</text>
<text x="162.4" y="73.3">PA5</text>
<text x="162.4" y="75.8">PA6</text>
<text x="166.7" y="72.4">15PA5</text>
<text x="166.7" y="74.9">16PA6</text>
<text x="166.7" y="77.5">17PA7</text>
<text x="230.6" y="73.9">GND</text>
<text x="233.7" y="77.5">CC2</text>
<text x="264.9" y="75.2">GND</text>
<text x="268" y="77.5">CC4</text>
<text x="28.6" y="83.6">C3</text>
<text x="37.4" y="83.5">C5</text>
<text x="51.8" y="79.5" transform="rotate(-90 51.8 79.5)">1</text>
<text x="71.8" y="83.6">C8</text>
<text x="80.7" y="83.5">C12</text>
<text x="94.6" y="80">PB10</text>
<text x="94.6" y="82.5">PB11</text>
<text x="100" y="80">15</text>
<text x="100" y="82.5">16</text>
<text x="114.7" y="82.5">PB8</text>
<text x="114.7" y="80">PB7</text>
<text x="119.5" y="82.5">5</text>
<text x="119.5" y="80">6</text>
<text x="132.5" y="80">PB8</text>
<text x="132.5" y="82.5">PB9</text>
<text x="136.2" y="80">45</text>
<text x="136.2" y="82.5">46</text>
<text x="138.9" y="78.4">PB7</text>
<text x="138.9" y="80.9">PB8</text>
<text x="138.9" y="83.4">PB9</text>
<text x="162.4" y="78.4">PA7</text>
<text x="162.4" y="80.9">PA8</text>
<text x="162.4" y="83.4">PA9</text>
<text x="166.7" y="80">29PA8</text>
<text x="166.7" y="82.5">30PA9</text>
<text x="212.5" y="83.8">PB1</text>
<text x="218.1" y="79.5">R12</text>
<text x="218.6" y="81.8">1K</text>
<text x="233.9" y="80.7" transform="rotate(-90 233.9 80.7)">3</text>
<text x="234.9" y="83.6">Q2</text>
<text x="245.8" y="83.8">PB11</text>
<text x="252.4" y="79.5">R16</text>
<text x="253.4" y="81.8">R</text>
<text x="268.2" y="80.7" transform="rotate(-90 268.2 80.7)">3</text>
<text x="269.2" y="83.6">Q4</text>
<text x="10.4" y="85.9">B</text>
<text x="28.8" y="85.9">106</text>
<text x="37.6" y="85.8">104</text>
<text x="72" y="85.9">106</text>
<text x="80.8" y="85.8">104</text>
<text x="89.8" y="88.1">+3V3</text>
<text x="93.2" y="85.1">RESET 17</text>
<text x="100" y="87.6">18</text>
<text x="110" y="88.1">+5V</text>
<text x="114.7" y="85.1">PB9</text>
<text x="119.5" y="87.6">3</text>
<text x="119.5" y="85.1">4</text>
<text x="131.5" y="85.1">PB10</text>
<text x="131.5" y="87.6">PB11</text>
<text x="136.2" y="85.1">21</text>
<text x="136.2" y="87.6">22</text>
<text x="138.9" y="86">PB10</text>
<text x="138.9" y="88.5">PB11</text>
<text x="161.4" y="86">PA10</text>
<text x="161.4" y="88.5">PA11</text>
<text x="166.7" y="85.1">31PA10</text>
<text x="166.7" y="87.6">32PA11</text>
<text x="227.2" y="85.6">2</text>
<text x="233.9" y="88.4" transform="rotate(-90 233.9 88.4)">1</text>
<text x="235.4" y="85.9">2N2219</text>
<text x="261.4" y="85.6">2</text>
<text x="268.2" y="88.4" transform="rotate(-90 268.2 88.4)">1</text>
<text x="269.6" y="85.9">2N2219</text>
<text x="285.4" y="85.9">B</text>
<text x="90.6" y="92.5">GND</text>
<text x="100" y="90.2">19</text>
<text x="100" y="92.7">20</text>
<text x="108.9" y="93.1">+3V3</text>
<text x="109.6" y="91.2">GND</text>
<text x="119.5" y="92.7">1</text>
<text x="119.5" y="90.2">2</text>
<text x="131.5" y="90.2">PB12</text>
<text x="131.5" y="92.7">PB13</text>
<text x="131.5" y="95.2">PB14</text>
<text x="136.2" y="90.2">25</text>
<text x="136.2" y="92.7">26</text>
<text x="136.2" y="95.2">27</text>
<text x="138.9" y="91.1">PB12</text>
<text x="138.9" y="93.6">PB13</text>
<text x="161.4" y="91.1">PA12</text>
<text x="161.4" y="93.6">PA13</text>
<text x="166.7" y="90.2">33PA12</text>
<text x="166.7" y="92.7">34SWDIO</text>
<text x="166.7" y="95.2">37SWDCLK</text>
<text x="230.6" y="94.2">GND</text>
<text x="264.9" y="94.2">GND</text>
<text x="17.8" y="101.6">USB</text>
<text x="50.2" y="96.8">GND</text>
<text x="62.2" y="101.6">Decoupling_capacitors</text>
<text x="94.6" y="97.5">Conn_01x20</text>
<text x="112.9" y="97.3">Conn_01x20</text>
<text x="131.5" y="97.8">PB15</text>
<text x="136.2" y="97.8">28</text>
<text x="138.9" y="96.1">PB14</text>
<text x="138.9" y="98.7">PB15</text>
<text x="149.2" y="100.1" transform="rotate(-90 149.2 100.1)">VSS</text>
<text x="151.8" y="100.1" transform="rotate(-90 151.8 100.1)">VSS</text>
<text x="154.3" y="100.1" transform="rotate(-90 154.3 100.1)">VSS</text>
<text x="156.8" y="100.1" transform="rotate(-90 156.8 100.1)">VSSA</text>
<text x="161.4" y="96.1">PA14</text>
<text x="161.4" y="98.7">PA15</text>
<text x="166.7" y="97.8">38PA15</text>
<text x="215" y="99.1">PA8</text>
<text x="225.2" y="99.1">PA9</text>
<text x="234.3" y="99.1">PA10</text>
<text x="246.8" y="99.1">PB4</text>
<text x="255.7" y="99.1">PB5</text>
<text x="264.5" y="99.1">PB6</text>
<text x="19.6" y="107.6">USB_B_Micro</text>
<text x="24.4" y="105.1">J3</text>
<text x="35.6" y="104.5">+5V</text>
<text x="63.1" y="104.5">+3V3</text>
<text x="72" y="104.5">+3V3</text>
<text x="80.8" y="104.5">+3V3</text>
<text x="89.7" y="104.5">+3V3</text>
<text x="138.6" y="102.5">U2</text>
<text x="148.3" y="102.8" transform="rotate(-90 148.3 102.8)">23</text>
<text x="150.9" y="102.8" transform="rotate(-90 150.9 102.8)">35</text>
<text x="153.4" y="102.8" transform="rotate(-90 153.4 102.8)">47</text>
<text x="156" y="102.3" transform="rotate(-90 156 102.3)">8</text>
<text x="220.5" y="102.6">R10</text>
<text x="220.6" y="104.9">220</text>
<text x="230.7" y="102.6">R13</text>
<text x="230.8" y="104.9">220</text>
<text x="240.8" y="102.6">R14</text>
<text x="240.9" y="104.9">220</text>
<text x="24.6" y="111.4">VBUS</text>
<text x="31.3" y="110.5">1</text>
<text x="39.5" y="114">R7</text>
<text x="67.9" y="111.4">C7</text>
<text x="68.1" y="113.7">104</text>
<text x="76.8" y="111.4">C9</text>
<text x="77" y="113.7">104</text>
<text x="85.8" y="111.4">C13</text>
<text x="85.9" y="113.7">104</text>
<text x="94.6" y="111.4">C14</text>
<text x="94.8" y="113.7">104</text>
<text x="150.6" y="110.7">GND</text>
<text x="251.5" y="112.7">SW2</text>
<text x="260.4" y="112.7">SW3</text>
<text x="269.3" y="112.7">SW4</text>
<text x="27.2" y="116.5">D+</text>
<text x="31.3" y="118.1">2</text>
<text x="31.3" y="115.6">3</text>
<text x="39" y="116.5">20R</text>
<text x="39" y="119">20R</text>
<text x="53.3" y="118.1">PA12</text>
<text x="53.3" y="115.6">PA11</text>
<text x="223.3" y="115.7" transform="rotate(-90 223.3 115.7)">LED1</text>
<text x="225.6" y="114.6" transform="rotate(-90 225.6 114.6)">D3</text>
<text x="233.5" y="115.7" transform="rotate(-90 233.5 115.7)">LED2</text>
<text x="235.8" y="114.6" transform="rotate(-90 235.8 114.6)">D4</text>
<text x="243.6" y="115.7" transform="rotate(-90 243.6 115.7)">LED3</text>
<text x="245.9" y="114.6" transform="rotate(-90 245.9 114.6)">D5</text>
<text x="251.5" y="115">BT1</text>
<text x="260.4" y="115">BT2</text>
<text x="269.3" y="115">BT3</text>
<text x="22.6" y="125.2" transform="rotate(-90 22.6 125.2)">6</text>
<text x="23.5" y="122.4" transform="rotate(-90 23.5 122.4)">Shield</text>
<text x="25.1" y="125.2" transform="rotate(-90 25.1 125.2)">5</text>
<text x="26" y="122.4" transform="rotate(-90 26 122.4)">GND</text>
<text x="27.7" y="121.5">ID</text>
<text x="31.3" y="120.6">4</text>
<text x="39.5" y="121.6">R8</text>
<text x="44.6" y="125.3">R9</text>
<text x="50.9" y="124.8">+5V</text>
<text x="62.9" y="120.9">GND</text>
<text x="71.8" y="120.9">GND</text>
<text x="80.7" y="120.9">GND</text>
<text x="89.6" y="120.9">GND</text>
<text x="216.6" y="124.7">GND</text>
<text x="226.8" y="124.7">GND</text>
<text x="236.9" y="124.7">GND</text>
<text x="248.4" y="124.7">GND</text>
<text x="257.3" y="124.7">GND</text>
<text x="266.1" y="124.7">GND</text>
<text x="42.6" y="127.8">4.7K</text>
<text x="10.4" y="135.9">C</text>
<text x="23.6" y="134.9">GND</text>
<text x="285.4" y="135.9">C</text>
<text x="26.2" y="140">+3V3</text>
<text x="49.5" y="139.7">UPL_PINs</text>
<text x="20.6" y="144.4">J1</text>
<text x="24.3" y="146">1</text>
<text x="24.3" y="148.6">2</text>
<text x="38.1" y="148.6">SWDIO</text>
<text x="53.9" y="149.5">C6</text>
<text x="24.3" y="151.1">3</text>
<text x="24.3" y="153.7">4</text>
<text x="38.1" y="151.1">SWDCLK</text>
<text x="54.1" y="151.8">104</text>
<text x="19.5" y="157.1">SWD</text>
<text x="26.1" y="160.3">GND</text>
<text x="17.8" y="166.4">Crystals oscillators for Internal Clock and RTC</text>
<text x="18.8" y="171.1">20p</text>
<text x="25.6" y="171.1">C1</text>
<text x="50.8" y="171.4">OSCIN</text>
<text x="68.3" y="171.1">20p</text>
<text x="74.6" y="171.1">C10</text>
<text x="97.8" y="171.4">PC14</text>
<text x="23" y="178.7">C2</text>
<text x="40.3" y="177.6">Y1</text>
<text x="40.4" y="179.9">8MHz</text>
<text x="50.2" y="179.9">1M</text>
<text x="50.2" y="177.6">R2</text>
<text x="72" y="178.7">C11</text>
<text x="89.8" y="177.6">Y2</text>
<text x="90.5" y="179.9">32.768KHz</text>
<text x="10.4" y="185.9">D</text>
<text x="22.6" y="181">20p</text>
<text x="50.8" y="184.1">OSCOUT</text>
<text x="72.1" y="181">20p</text>
<text x="97.8" y="184.1">PC15</text>
<text x="285.4" y="185.9">D</text>
<text x="35" y="199.9">1</text>
<text x="85" y="199.9">2</text>
<text x="135" y="199.9">3</text>
<text x="185" y="199.9">4</text>
<text x="235" y="199.9">5</text>
<text x="285" y="199.9">6</text>
</g>
</svg>
